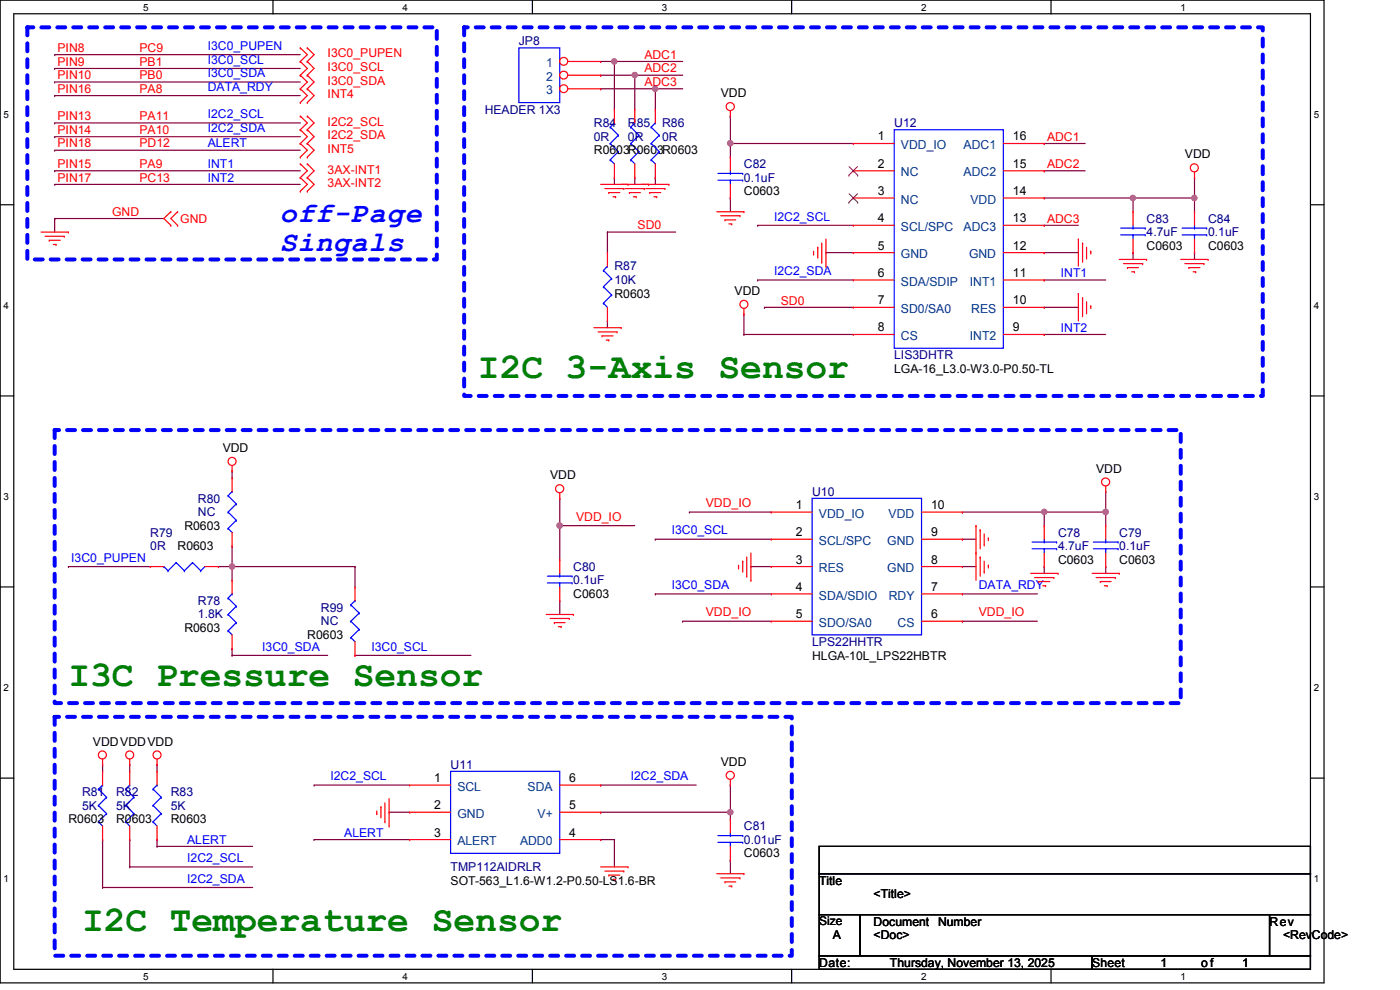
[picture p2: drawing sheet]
<svg xmlns="http://www.w3.org/2000/svg" width="297mm" height="210mm" viewBox="0 0 297 210" stroke-linecap="round" stroke-linejoin="round" font-family="sans-serif">
<path d="M0 0h280.9v208.5h-280.9zM2.9 2.9h275.1v202.7h-275.1z" fill="none" stroke="#000" stroke-width=".25"/>
<g fill="#fff">
<path d="M30.4 .3h1.1v2.4h-1.1z"/>
<path d="M30.4 205.9h1.1v2.3h-1.1z"/>
</g>
<path d="M57.9 0v2.9M57.9 205.6v2.9" fill="none" stroke="#000" stroke-width=".25"/>
<g fill="#fff">
<path d="M85.4 .3h1.1v2.4h-1.1z"/>
<path d="M85.4 205.9h1.1v2.3h-1.1z"/>
</g>
<path d="M112.9 0v2.9M112.9 205.6v2.9" fill="none" stroke="#000" stroke-width=".25"/>
<g fill="#fff">
<path d="M140.4 .3h1.2v2.4h-1.2z"/>
<path d="M140.4 205.9h1.2v2.3h-1.2z"/>
</g>
<path d="M167.9 0v2.9M167.9 205.6v2.9" fill="none" stroke="#000" stroke-width=".25"/>
<g fill="#fff">
<path d="M195.4 .3h1.2v2.4h-1.2z"/>
<path d="M195.4 205.9h1.2v2.3h-1.2z"/>
</g>
<path d="M223 0v2.9M223 205.6v2.9" fill="none" stroke="#000" stroke-width=".25"/>
<g fill="#fff">
<path d="M250.4 .3h1.2v2.4h-1.2z"/>
<path d="M250.4 205.9h1.2v2.3h-1.2z"/>
<path d="M.8 23.2h1.1v2.3h-1.1z"/>
<path d="M278.7 23.2h1.2v2.3h-1.2z"/>
<path d="M.8 63.7h1.1v2.3h-1.1z"/>
<path d="M278.7 63.7h1.2v2.3h-1.2z"/>
</g>
<path d="M0 43.4h2.9M278 43.4h2.9" fill="none" stroke="#000" stroke-width=".25"/>
<g fill="#fff">
<path d="M.8 104.2h1.1v2.4h-1.1z"/>
<path d="M278.7 104.2h1.2v2.4h-1.2z"/>
</g>
<path d="M0 84h2.9M278 84h2.9" fill="none" stroke="#000" stroke-width=".25"/>
<g fill="#fff">
<path d="M.8 144.7h1.1v2.4h-1.1z"/>
<path d="M278.7 144.7h1.2v2.4h-1.2z"/>
</g>
<path d="M0 124.5h2.9M278 124.5h2.9" fill="none" stroke="#000" stroke-width=".25"/>
<g fill="#fff">
<path d="M.8 185.3h1.1v2.3h-1.1z"/>
<path d="M278.7 185.3h1.2v2.3h-1.2z"/>
</g>
<path d="M0 165.1h2.9M278 165.1h2.9" fill="none" stroke="#000" stroke-width=".25"/>
<path d="M5.8 5.8h86.9v49.2h-86.9zM98.5 5.8h169.4v78.2h-169.4zM11.6 91.2h238.9v57.9h-238.9zM11.6 152.1h156.4v50.6h-156.4z" fill="none" stroke="#00f" stroke-width=".85" stroke-dasharray="1.7 1.7"/>
<g fill="none" stroke="#800040" stroke-width=".25">
<path d="M11.6 11.6h.1M11.6 14.5h.1M11.6 17.4h.1M11.6 11.6h52.1M11.6 14.5h52.1M11.6 17.4h52.1M11.6 20.3h.1M11.6 20.3h52.1M11.6 46.4h.1M11.6 46.4h23.2M11.6 46.4v2.8M21.8 178.1h.1"/>
<path d="M21.8 162.2h.1M21.8 162.2v1.4M21.8 178.1v10.2M27.5 178.1h.1M27.5 162.2h.1M27.5 162.2v1.4M27.5 178.1v5.8M33.3 178.1h.1M33.3 162.2h.1M33.3 179.5h.1M33.3 162.2v1.4M33.3 178.1v1.4"/>
<path d="M33.3 179.5h20.3M66.6 166.5h.1M66.6 178.1h.1M66.6 166.5h20.3M66.6 178.1h20.3M82.5 172.3h.1M82.5 172.3h4.4M127.4 166.5h.1M127.4 172.3h.1M127.4 166.5h20.3M154.9 166.5h.1M154.9 166.5v5.8h-27.5"/>
<path d="M21.8 188.3h.1M21.8 188.3h31.8M27.5 183.9h.1M27.5 183.9h26.1M154.9 182.5h.1M154.9 182.5v2.8"/>
</g>
<circle cx="154.9" cy="172.3" r=".56" fill="#f0f"/>
<circle cx="154.9" cy="172.3" r=".56" fill="none" stroke="#f0f" stroke-width=".25"/>
<g fill="none" stroke="#800040" stroke-width=".25">
<path d="M139 114.4h.1M139 114.4h24.6M204.2 114.4h.1M204.2 108.6h.1M204.2 114.4h2.9M204.2 108.6h17.3M234.6 108.6h.1M234.6 108.6v2.9M139 126h.1M139 126h24.6M144.8 131.8h.1M144.8 131.8h18.8"/>
<path d="M159.3 120.2h.1M159.3 120.2h4.3M204.2 120.2h.1M204.2 120.2h2.9M221.5 120.2h.1M221.5 120.2v1.4M234.6 120.2h.1M234.6 120.2v1.4M127.4 178.1h.1M127.4 178.1h2.9M130.3 178.1h.1M130.3 178.1v5.8"/>
<path d="M154.9 172.3h.1M154.9 172.3v1.5"/>
</g>
<circle cx="221.5" cy="108.6" r=".56" fill="#f0f"/>
<circle cx="221.5" cy="108.6" r=".56" fill="none" stroke="#f0f" stroke-width=".25"/>
<path d="M221.5 108.6h.1M221.5 108.6v2.9M234.6 104.3h.1M234.6 104.3v4.3h-13.1" fill="none" stroke="#800040" stroke-width=".25"/>
<circle cx="234.6" cy="108.6" r=".56" fill="#f0f"/>
<circle cx="234.6" cy="108.6" r=".56" fill="none" stroke="#f0f" stroke-width=".25"/>
<path d="M118.7 105.7h.1M118.7 105.7v5.8" fill="none" stroke="#800040" stroke-width=".25"/>
<circle cx="118.7" cy="111.5" r=".57" fill="#f0f"/>
<circle cx="118.7" cy="111.5" r=".57" fill="none" stroke="#f0f" stroke-width=".25"/>
<g fill="none" stroke="#800040" stroke-width=".25">
<path d="M11.6 29h.1M11.6 26.1h.1M11.6 31.9h.1M11.6 29h52.1M11.6 26.1h52.1M11.6 31.9h52.1M154.9 24.6h.1M154.9 30.4h.1M154.9 24.6v5.8M154.9 30.4h26.1M154.9 42h.1M154.9 42v2.9"/>
<path d="M49.2 99.9h.1M49.2 99.9v1.5M49.2 115.9h.1M49.2 115.9v7.2M118.7 111.5h.1M118.7 111.5v7.2M118.7 111.5h16M146.3 108.6h.1M146.3 108.6h17.3M14.5 120.2h.1M14.5 120.2h17.4M46.4 120.2h.1"/>
<path d="M46.4 120.2h2.8M49.2 139h.1M49.2 137.6h.1M49.2 120.2h.1M49.2 139h20.3M49.2 137.6v1.4M118.7 127.4h.1M118.7 127.4v2.9M204.2 131.8h.1M204.2 126h.1M204.2 131.8h15.9M204.2 126h15.9"/>
</g>
<circle cx="154.9" cy="30.4" r=".56" fill="#f0f"/>
<circle cx="154.9" cy="30.4" r=".56" fill="none" stroke="#f0f" stroke-width=".25"/>
<path d="M154.9 30.4h.1M154.9 30.4v2.9M240.4 53.6h.1M240.4 42h.1M240.4 42v2.9M240.4 53.6v1.4M240.4 42h13M253.4 53.6h.1M253.4 42h.1M253.4 42v2.9M253.4 53.6v1.4" fill="none" stroke="#800040" stroke-width=".25"/>
<circle cx="253.4" cy="42" r=".56" fill="#f0f"/>
<circle cx="253.4" cy="42" r=".56" fill="none" stroke="#f0f" stroke-width=".25"/>
<circle cx="240.3" cy="42" r=".56" fill="#f0f"/>
<circle cx="240.3" cy="42" r=".56" fill="none" stroke="#f0f" stroke-width=".25"/>
<g fill="none" stroke="#800040" stroke-width=".25">
<path d="M127.4 13h.1M127.4 16h.1M127.4 18.8h.1M127.4 13h2.9M127.4 16h17.4M127.4 18.8h11.6M130.3 13h.1M130.3 13v10.2M134.7 16h.1M134.7 16v7.2M221.5 30.4h.1M221.5 36.2h.1"/>
<path d="M221.5 30.4h8.7M221.5 36.2h8.7M253.4 37.7h.1M253.4 37.7v4.3M221.5 42h.1M221.5 47.8h.1M221.5 42h18.9M221.5 47.8h7.3"/>
</g>
<circle cx="134.7" cy="15.9" r=".56" fill="#f0f"/>
<circle cx="134.7" cy="15.9" r=".56" fill="none" stroke="#f0f" stroke-width=".25"/>
<path d="M130.3 13h.1M130.3 13h14.5" fill="none" stroke="#800040" stroke-width=".25"/>
<circle cx="130.3" cy="13" r=".56" fill="#f0f"/>
<circle cx="130.3" cy="13" r=".56" fill="none" stroke="#f0f" stroke-width=".25"/>
<path d="M139 18.8h.1M139 18.8v4.4M139 18.8h5.8" fill="none" stroke="#800040" stroke-width=".25"/>
<circle cx="139" cy="18.8" r=".56" fill="#f0f"/>
<circle cx="139" cy="18.8" r=".56" fill="none" stroke="#f0f" stroke-width=".25"/>
<g fill="none" stroke="#800040" stroke-width=".25">
<path d="M11.6 36.2h.1M11.6 39.1h.1M11.6 36.2h52.1M11.6 39.1h52.1M130.3 37.7h.1M130.3 37.7v1.4M134.7 37.7h.1M134.7 37.7v1.4M139 37.7h.1M139 37.7v1.4M128.9 49.2h.1M128.9 49.2v4.4"/>
<path d="M128.9 49.2h14.4M160.7 47.8h.1M160.7 59.4h.1M160.7 59.4h20.3M160.7 47.8h20.3M175.2 53.6h.1M175.2 53.6h5.8M221.5 59.4h.1M221.5 53.6h.1M221.5 59.4h13.1M221.5 53.6h7.3M128.9 68.1h.1"/>
<path d="M128.9 68.1v1.4M157.8 66.6h.1M157.8 71h.1M157.8 71h23.2M157.8 66.6v4.4M162.2 65.2h.1M162.2 65.2h18.8M221.5 71h.1M221.5 65.2h.1M221.5 71h13.1M221.5 65.2h7.3M49.2 120.2h.1"/>
<path d="M49.2 120.2h26.1M75.3 139h.1M75.3 120.2h.1M75.3 139h24.6M75.3 120.2v4.3"/>
</g>
<circle cx="49.2" cy="120.2" r=".56" fill="#f0f"/>
<circle cx="49.2" cy="120.2" r=".56" fill="none" stroke="#f0f" stroke-width=".25"/>
<g fill="none" stroke="#f00" stroke-width=".25">
<path d="M63.7 16h.1M63.7 13h.1M63.7 10.2h.1M63.7 18.8h.1M63.7 13l1.5 1.5-1.5 1.5M63.7 10.2l1.5 1.4-1.5 1.4M63.7 16l1.5 1.4-1.5 1.4M63.7 18.8l1.5 1.5-1.5 1.5M65.2 16h.1M65.2 13h.1M65.2 10.2h.1M65.2 18.8h.1"/>
<path d="M65.2 13l1.4 1.5-1.4 1.5M65.2 10.2l1.4 1.4-1.4 1.4M65.2 16l1.4 1.4-1.4 1.4M65.2 18.8l1.4 1.5-1.4 1.5M63.7 21.8h.1M63.7 30.4h.1M63.7 27.5h.1M63.7 33.3h.1M63.7 24.6h.1M63.7 37.7h.1M63.7 34.8h.1M63.7 27.5l1.5 1.5-1.5 1.4"/>
<path d="M63.7 30.4l1.5 1.5-1.5 1.4M63.7 24.6l1.5 1.5-1.5 1.4M63.7 34.8l1.5 1.4-1.5 1.5M63.7 37.7l1.5 1.4-1.5 1.5M65.2 21.8h.1M65.2 30.4h.1M65.2 27.5h.1M65.2 33.3h.1M65.2 24.6h.1M65.2 37.7h.1M65.2 34.8h.1M65.2 27.5l1.4 1.5-1.4 1.4"/>
<path d="M65.2 30.4l1.4 1.5-1.4 1.4M65.2 24.6l1.4 1.5-1.4 1.4M65.2 34.8l1.4 1.4-1.4 1.5M65.2 37.7l1.4 1.4-1.4 1.5M127.4 39.1h14.5M133.2 39.1h.1M137.6 39.1h.1M141.9 39.1h.1M154.9 24.6h.1M154.9 23.5v1.1M253.4 37.7h.1M253.4 36.5v1.2"/>
<path d="M8.7 49.2h5.8M9.6 50.1h4M10.5 51h.1M10.5 51h2.3M11.3 51.9h.6M11.9 51.9h.1M13.6 50.1h.1M14.5 49.2h.1M36.2 44.9h.1M36.2 47.8h.1M36.2 44.9l-1.4 1.5 1.4 1.4M37.7 47.8h.1"/>
<path d="M37.7 44.9h.1M37.7 44.9l-1.5 1.5 1.5 1.4M63.7 40.6h.1M65.2 40.6h.1M128.3 40h4M129.2 40.9h.1M129.2 40.9h2.3M130 41.7h.6M130.6 41.7h.1M132.3 40h.1M132.6 40h4.1M133.5 40.9h.1"/>
<path d="M133.5 40.9h2.3M134.4 41.7h.6M135 41.7h.1M136.7 40h.1M137 40h4.1M137.8 40.9h.1M137.8 40.9h2.4M138.7 41.7h.6M139.3 41.7h.1M141.1 40h.1M152.1 44.9h5.7M152.9 45.8h4.1"/>
<path d="M153.8 46.7h.1M153.8 46.7h2.3M154.6 47.5h.6M155.2 47.5h.1M157 45.8h.1M157.8 44.9h.1M172.6 53.9h.1M172.6 53.3v.6M173.5 52.5h.1M173.5 52.5v2.2M174.3 55.6h.1M174.3 51.6v4"/>
<path d="M175.2 56.5h.1M175.2 50.7v5.8M228.8 50.7h.1M228.8 50.7v5.8M229.7 51.6h.1M229.7 51.6v4M230.5 54.7h.1M230.5 52.5v2.2M231.4 53.3h.1M231.4 53.3v.6M237.4 55h5.8M238.3 55.9h4.1"/>
<path d="M239.2 56.8h.1M239.2 56.8h2.3M240.1 57.7h.6M240.7 57.7h.1M242.4 55.9h.1M243.2 55h.1M250.5 55h5.8M251.4 55.9h4M252.2 56.8h.1M252.2 56.8h2.4M253.1 57.7h.6M253.7 57.7h.1"/>
<path d="M255.4 55.9h.1M256.3 55h.1M126 69.5h5.8M126.9 70.4h4M127.7 71.2h.1M127.7 71.2h2.3M128.6 72.1h.6M129.2 72.1h.1M130.9 70.4h.1M131.8 69.5h.1M157.8 66.6h.1M157.8 65.4v1.2"/>
<path d="M228.8 62.3h.1M228.8 62.3v5.8M229.7 63.2h.1M229.7 63.2v4M230.5 66.3h.1M230.5 64v2.3M231.4 64.9h.1M231.4 64.9v.5M49.2 99.9h.1M49.2 98.8v1.1M118.7 105.7h.1M118.7 104.6v1.1"/>
<path d="M156.7 119.9v.6M157.6 119h.1M157.6 119v2.4M158.4 118.2v4M159.3 117.3v5.8M207.1 111.5h.1M207.1 117.3h.1M207.1 111.5v11.6M207.9 112.4h.1M207.9 118.2h.1M207.9 112.4v4M207.9 118.2v4"/>
<path d="M208.8 115.6h.1M208.8 113.2v2.4M208.8 119v2.4M209.7 114.1h.1M209.7 119.9h.1M209.7 114.1v.6M209.7 119.9v.6M234.6 104.3h.1M234.6 111.5h.1M234.6 103.1v1.2M234.6 111.5v2.9M234.6 117.3v2.9"/>
<path d="M115.9 130.3h5.7M116.7 131.2h4.1M117.6 132.1h.1M117.6 132.1h2.3M118.4 132.9h.6M119 132.9h.1M120.8 131.2h.1M121.6 130.3h.1M156.7 120.5h.1M158.4 122.2h.1M159.3 123.1h.1M208.8 121.4h.1"/>
<path d="M218.7 121.6h5.8M219.5 122.5h4.1M220.4 123.4h.1M220.4 123.4h2.3M221.2 124.2h.6M221.8 124.2h.1M223.6 122.5h.1M224.5 121.6h.1M231.7 121.6h5.7M232.5 122.5h4.1M233.4 123.4h.1M233.4 123.4h2.3"/>
<path d="M234.3 124.2h.6M234.6 120.2h.1M234.9 124.2h.1M236.6 122.5h.1M237.4 121.6h.1M21.8 162.2h.1M21.8 178.1h.1M21.8 163.6h.1M21.8 161v1.2M21.8 163.6v2.9M21.8 175.2v2.9M27.5 162.2h.1"/>
<path d="M27.5 161v1.2M33.3 162.2h.1M33.3 161v1.2M79.9 172.6h.1M79.9 172v.6M80.8 171.2h.1M80.8 171.2v2.3M81.7 174.3h.1M81.7 170.3v4M82.5 175.2h.1M82.5 169.4v5.8M154.9 166.5h.1"/>
<path d="M154.9 165.4v1.1M127.4 183.9h5.8M128.3 184.8h4M129.2 185.6h.1M129.2 185.6h2.3M130 186.5h.6M130.6 186.5h.1M132.3 184.8h.1M133.2 183.9h.1M152.1 185.3h5.7M152.9 186.2h4.1M153.8 187.1h.1"/>
<path d="M153.8 187.1h2.3M154.6 188h.6M155.2 188h.1M157 186.2h.1M157.8 185.3h.1"/>
<circle cx="154.9" cy="22.6" r=".86"/>
<circle cx="253.4" cy="35.6" r=".85"/>
<circle cx="157.8" cy="64.6" r=".85"/>
<circle cx="49.2" cy="97.9" r=".85"/>
<circle cx="118.7" cy="103.7" r=".86"/>
<circle cx="234.6" cy="102.2" r=".86"/>
<circle cx="21.7" cy="160.1" r=".85"/>
<circle cx="27.5" cy="160.1" r=".85"/>
<circle cx="33.3" cy="160.1" r=".85"/>
<circle cx="154.9" cy="164.5" r=".86"/>
</g>
<path d="M173.8 179.5h104.2v5.8h-104.2zM173.8 185.3h104.2v8.7h-104.2zM173.8 194h8.7v8.7h-8.7zM182.5 194h86.8v8.7h-86.8zM269.3 194h8.7v8.7h-8.7zM173.8 202.7h57.9v2.9h-57.9zM231.7 202.7h46.3v2.9h-46.3z" fill="none" stroke="#000" stroke-width=".25"/>
<g fill="none" stroke="#00f" stroke-width=".25">
<path d="M110.1 10.2h8.6v11.6h-8.6zM231.9 116.4h5.3M231.9 115h5.3M234.6 115h.1M234.6 116.4h.1M234.6 114.4v.6M234.6 116.4v.9M237.2 116.4h.1M237.2 115h.1M20.9 174.3h.1M20.9 170.9h.1M20.9 167.4h.1"/>
<path d="M20.9 174.3l.9 .9M20.9 170.9l1.7 1.7M20.9 167.4l1.7 1.7M21.8 166.5h.1M21.8 166.5l-.9 .9M22.6 172.6h.1M22.6 169.1h.1M22.6 172.6l-1.7 1.7M22.6 169.1l-1.7 1.8"/>
</g>
<circle cx="119.6" cy="13" r=".84" fill="#fff"/>
<g fill="none" stroke="#f00" stroke-width=".25">
<path d="M120.5 13h6.9M127.4 13h.1"/>
<circle cx="119.6" cy="13" r=".84"/>
</g>
<circle cx="119.6" cy="15.9" r=".84" fill="#fff"/>
<g fill="none" stroke="#f00" stroke-width=".25">
<path d="M120.5 16h6.9M127.4 16h.1"/>
<circle cx="119.6" cy="15.9" r=".84"/>
</g>
<circle cx="119.6" cy="18.8" r=".84" fill="#fff"/>
<g fill="none" stroke="#f00" stroke-width=".25">
<path d="M120.5 18.8h6.9M127.4 18.8h.1M130.3 37.7h.1M130.3 23.2h.1M130.3 23.2v2.9M130.3 34.8v2.9M134.7 37.7h.1M134.7 23.2h.1M134.7 23.2v2.9M134.7 34.8v2.9M139 37.7h.1M139 23.2h.1"/>
<path d="M139 23.2v2.9M139 34.8v2.9M154.9 33.3h.1M154.9 33.3v2.9M154.9 39.1v2.9M181 30.4h.1M181 36.2h.1M181 30.4h8.7M181 36.2h8.7M212.9 30.4h8.6M212.9 36.2h8.6M221.5 36.2h.1"/>
<path d="M221.5 30.4h.1M128.9 53.6h.1M128.9 53.6v2.9M154.9 42h.1M181 42h.1M181 47.8h.1M181 59.4h.1M181 53.6h.1M181 42h8.7M181 47.8h8.7M181 59.4h8.7M181 53.6h8.7"/>
<path d="M212.9 42h8.6M212.9 47.8h8.6M212.9 59.4h8.6M212.9 53.6h8.6M221.5 59.4h.1M221.5 53.6h.1M221.5 47.8h.1M221.5 42h.1M240.4 44.9h.1M240.4 53.6h.1M240.4 44.9v2.9M240.4 50.7v2.9"/>
<path d="M253.4 44.9h.1M253.4 53.6h.1M253.4 44.9v2.9M253.4 50.7v2.9M128.9 68.1h.1M128.9 65.2v2.9M181 71h.1M181 65.2h.1M181 71h8.7M181 65.2h8.7M212.9 71h8.6M212.9 65.2h8.6"/>
<path d="M221.5 71h.1M221.5 65.2h.1M49.2 115.9h.1M49.2 101.4h.1M49.2 101.4v2.9M49.2 112.9v3M118.7 118.7h.1M118.7 118.7v2.9M163.6 108.6h.1M163.6 114.4h.1M163.6 108.6h8.7M163.6 114.4h8.7"/>
<path d="M195.5 108.6h8.7M195.5 114.4h8.7M204.2 114.4h.1M204.2 108.6h.1M221.5 111.5h.1M221.5 111.5v2.9M221.5 117.3v2.9M31.9 120.2h.1M31.9 120.2h2.9M43.5 120.2h2.9M46.4 120.2h.1M49.2 137.6h.1"/>
<path d="M49.2 123.1h.1M49.2 123.1v2.9M49.2 134.7v2.9M75.3 139h.1M75.3 124.5h.1M75.3 124.5v2.9M75.3 136.1v2.9M118.7 127.4h.1M118.7 124.5v2.9M163.6 120.2h.1M163.6 126h.1M163.6 131.8h.1"/>
<path d="M163.6 120.2h8.7M163.6 126h8.7M163.6 131.8h8.7M195.5 120.2h8.7M195.5 126h8.7M195.5 131.8h8.7M204.2 120.2h.1M204.2 126h.1M204.2 131.8h.1M221.5 120.2h.1M27.5 178.1h.1M27.5 163.6h.1"/>
<path d="M27.5 163.6v2.9M27.5 175.2v2.9M33.3 178.1h.1M33.3 163.6h.1M33.3 163.6v2.9M33.3 175.2v2.9M86.9 166.5h.1M86.9 172.3h.1M86.9 178.1h.1M86.9 166.5h8.7M86.9 172.3h8.7M86.9 178.1h8.7"/>
<path d="M118.7 166.5h8.7M118.7 172.3h8.7M118.7 178.1h8.7M127.4 178.1h.1M127.4 166.5h.1M127.4 172.3h.1M154.9 173.8h.1M154.9 173.8v2.9M154.9 179.5v3M154.9 182.5h.1"/>
<circle cx="119.6" cy="18.8" r=".84"/>
</g>
<g fill="none" stroke="#00f" stroke-width=".25">
<path d="M129.5 33.9h.1M129.5 30.4h.1M129.5 27h.1M129.5 33.9l.8 .9M129.5 30.4l1.7 1.8M129.5 27l1.7 1.7M130.3 26.1h.1M130.3 26.1l-.8 .9M131.2 32.2h.1M131.2 28.7h.1M131.2 32.2l-1.7 1.7M131.2 28.7l-1.7 1.7"/>
<path d="M133.8 33.9h.1M133.8 30.4h.1M133.8 27h.1M133.8 33.9l.9 .9M133.8 30.4l1.8 1.8M133.8 27l1.8 1.7M134.7 26.1h.1M134.7 26.1l-.9 .9M135.6 32.2h.1M135.6 28.7h.1M135.6 32.2l-1.8 1.7M135.6 28.7l-1.8 1.7"/>
<path d="M138.1 33.9h.1M138.1 30.4h.1M138.1 27h.1M138.1 33.9l.9 .9M138.1 30.4l1.8 1.8M138.1 27l1.8 1.7M139 26.1h.1M139 26.1l-.9 .9M139.9 32.2h.1M139.9 28.7h.1M139.9 32.2l-1.8 1.7M139.9 28.7l-1.8 1.7"/>
<path d="M152.3 38.2h5.3M152.3 36.8h5.3M154.9 36.8h.1M154.9 38.2h.1M154.9 36.2v.6M154.9 38.2v.9M157.6 38.2h.1M157.6 36.8h.1M189.7 27.5h23.2v46.4h-23.2zM128 57.4h.1M128 57.4l1.8 1.7M128.9 56.5h.1"/>
<path d="M128.9 56.5l-.9 .9M129.8 59.1h.1M129.8 59.1l-1.8 1.7M237.7 49.8h5.3M237.7 48.4h5.3M240.4 48.4h.1M240.4 49.8h.1M240.4 47.8v.6M240.4 49.8v.9M243 49.8h.1M243 48.4h.1M250.8 49.8h5.2"/>
<path d="M250.8 48.4h5.2M253.4 48.4h.1M253.4 49.8h.1M253.4 47.8v.6M253.4 49.8v.9M256 49.8h.1M256 48.4h.1M128 64.3h.1M128 60.8h.1M128 64.3l.9 .9M128 60.8l1.8 1.8M129.8 62.6h.1"/>
<path d="M129.8 62.6l-1.8 1.7M37.4 119.3h.1M37.4 119.3l1.7 1.8M37.4 119.3l-1.8 1.8M40.9 119.3h.1M40.9 119.3l1.7 1.8M40.9 119.3l-1.8 1.8M48.4 112.1h.1M48.4 108.6h.1M48.4 105.2h.1M48.4 112.1l.8 .8M48.4 108.6l1.7 1.8"/>
<path d="M48.4 105.2l1.7 1.7M49.2 104.3h.1M49.2 104.3l-.8 .9M50.1 110.4h.1M50.1 106.9h.1M50.1 110.4l-1.7 1.7M50.1 106.9l-1.7 1.7M172.3 105.7h23.2v29h-23.2zM218.9 116.4h5.3M218.9 115h5.3M221.5 115h.1M221.5 116.4h.1"/>
<path d="M221.5 114.4v.6M221.5 116.4v.9M224.2 116.4h.1M224.2 115h.1M34.8 120.2h.1M34.8 120.2l.8 .9M35.6 121.1h.1M39.1 121.1h.1M42.6 121.1h.1M43.5 120.2l-.9 .9M48.4 133.8h.1M48.4 130.3h.1"/>
<path d="M48.4 126.9h.1M48.4 133.8l.8 .9M48.4 130.3l1.7 1.8M48.4 126.9l1.7 1.7M49.2 126h.1M49.2 126l-.8 .9M50.1 132.1h.1M50.1 128.6h.1M50.1 132.1l-1.7 1.7M50.1 128.6l-1.7 1.7M74.4 135.3h.1M74.4 131.8h.1"/>
<path d="M74.4 128.3h.1M74.4 135.3l.9 .8M74.4 131.8l1.8 1.7M74.4 128.3l1.8 1.7M75.3 127.4h.1M75.3 127.4l-.9 .9M76.2 133.5h.1M76.2 130h.1M76.2 133.5l-1.8 1.8M76.2 130l-1.8 1.8M116.1 123.7h5.3M116.1 122.2h5.3"/>
<path d="M118.7 122.2h.1M118.7 123.7h.1M118.7 121.6v.6M118.7 123.7v.8M121.4 123.7h.1M121.4 122.2h.1M26.7 174.3h.1M26.7 170.9h.1M26.7 167.4h.1M26.7 174.3l.8 .9M26.7 170.9l1.7 1.7M26.7 167.4l1.7 1.7"/>
<path d="M27.5 166.5h.1M27.5 166.5l-.8 .9M28.4 172.6h.1M28.4 169.1h.1M28.4 172.6l-1.7 1.7M28.4 169.1l-1.7 1.8M32.5 174.3h.1M32.5 170.9h.1M32.5 167.4h.1M32.5 174.3l.8 .9M32.5 170.9l1.7 1.7M32.5 167.4l1.7 1.7"/>
<path d="M33.3 166.5h.1M33.3 166.5l-.8 .9M34.2 172.6h.1M34.2 169.1h.1M34.2 172.6l-1.7 1.7M34.2 169.1l-1.7 1.8M95.6 163.6h23.1v17.4h-23.1zM152.3 178.7h5.3M152.3 177.2h5.3M154.9 177.2h.1M154.9 178.7h.1M154.9 176.7v.5"/>
<path d="M154.9 178.7v.8M157.6 178.7h.1M157.6 177.2h.1"/>
</g>
<path d="M180.1 37.2h.1M180.1 35.3l1.8 1.9M181.9 35.3l-1.8 1.9M181.9 37.2h.1M180.1 42.9h.1M180.1 41.1l1.8 1.8M181.9 41.1l-1.8 1.8M181.9 42.9h.1" fill="none" stroke="#804000" stroke-width=".21"/>
<circle cx="154.9" cy="172.3" r=".56" fill="#f0f"/>
<circle cx="154.9" cy="172.3" r=".56" fill="none" stroke="#f0f" stroke-width=".25"/>
<circle cx="221.5" cy="108.6" r=".56" fill="#f0f"/>
<circle cx="221.5" cy="108.6" r=".56" fill="none" stroke="#f0f" stroke-width=".25"/>
<circle cx="234.6" cy="108.6" r=".56" fill="#f0f"/>
<circle cx="234.6" cy="108.6" r=".56" fill="none" stroke="#f0f" stroke-width=".25"/>
<circle cx="118.7" cy="111.5" r=".57" fill="#f0f"/>
<circle cx="118.7" cy="111.5" r=".57" fill="none" stroke="#f0f" stroke-width=".25"/>
<circle cx="154.9" cy="30.4" r=".56" fill="#f0f"/>
<circle cx="154.9" cy="30.4" r=".56" fill="none" stroke="#f0f" stroke-width=".25"/>
<circle cx="253.4" cy="42" r=".56" fill="#f0f"/>
<circle cx="253.4" cy="42" r=".56" fill="none" stroke="#f0f" stroke-width=".25"/>
<circle cx="240.3" cy="42" r=".56" fill="#f0f"/>
<circle cx="240.3" cy="42" r=".56" fill="none" stroke="#f0f" stroke-width=".25"/>
<circle cx="134.7" cy="15.9" r=".56" fill="#f0f"/>
<circle cx="134.7" cy="15.9" r=".56" fill="none" stroke="#f0f" stroke-width=".25"/>
<circle cx="130.3" cy="13" r=".56" fill="#f0f"/>
<circle cx="130.3" cy="13" r=".56" fill="none" stroke="#f0f" stroke-width=".25"/>
<circle cx="139" cy="18.8" r=".56" fill="#f0f"/>
<circle cx="139" cy="18.8" r=".56" fill="none" stroke="#f0f" stroke-width=".25"/>
<circle cx="49.2" cy="120.2" r=".56" fill="#f0f"/>
<circle cx="49.2" cy="120.2" r=".56" fill="none" stroke="#f0f" stroke-width=".25"/>
<g font-size="7.7" fill="#008000">
<text x="101.4" y="80.3">I2C 3-Axis Sensor</text>
<text x="14.5" y="145.4">I3C Pressure Sensor</text>
<text x="17.4" y="197.5">I2C Temperature Sensor</text>
</g>
<g font-size="6.1" fill="#00f">
<text x="59.4" y="47.2">off-Page</text>
<text x="59.4" y="53.2">Singals</text>
</g>
<g font-size="2.6" fill="#f00">
<text x="12.2" y="11">PIN8</text>
<text x="29.6" y="11">PC9</text>
<text x="12.2" y="13.9">PIN9</text>
<text x="12.2" y="16.8">PIN10</text>
<text x="29.6" y="16.8">PB0</text>
<text x="29.6" y="13.9">PB1</text>
<text x="69.5" y="15.1">I3C0_SCL</text>
<text x="69.5" y="12.2">I3C0_PUPEN</text>
<text x="69.5" y="18">I3C0_SDA</text>
<text x="136.7" y="15.4">ADC2</text>
<text x="136.7" y="12.4">ADC1</text>
<text x="12.2" y="19.7">PIN16</text>
<text x="29.6" y="19.7">PA8</text>
<text x="69.5" y="20.9">INT4</text>
<text x="136.7" y="18.2">ADC3</text>
<text x="12.2" y="28.4">PIN14</text>
<text x="12.2" y="25.5">PIN13</text>
<text x="29.6" y="28.4">PA10</text>
<text x="29.6" y="25.5">PA11</text>
<text x="69.5" y="29.6">I2C2_SDA</text>
<text x="69.5" y="26.7">I2C2_SCL</text>
<text x="222.1" y="29.8">ADC1</text>
<text x="12.2" y="31.3">PIN18</text>
<text x="12.2" y="35.6">PIN15</text>
<text x="29.6" y="31.3">PD12</text>
<text x="29.6" y="35.6">PA9</text>
<text x="69.5" y="32.5">INT5</text>
<text x="222.1" y="35.6">ADC2</text>
<text x="12.2" y="38.5">PIN17</text>
<text x="29.6" y="38.5">PC13</text>
<text x="69.5" y="36.8">3AX-INT1</text>
<text x="69.5" y="39.7">3AX-INT2</text>
<text x="23.8" y="45.8">GND</text>
<text x="38.2" y="47.2">GND</text>
<text x="222.1" y="47.2">ADC3</text>
<text x="135.3" y="48.6">SD0</text>
<text x="165.7" y="64.6">SD0</text>
<text x="149.7" y="107.6">VDD_IO</text>
<text x="122.2" y="110.5">VDD_IO</text>
<text x="149.7" y="130.8">VDD_IO</text>
<text x="207.6" y="130.8">VDD_IO</text>
</g>
<g font-size="2.6" fill="#00f">
<text x="44.1" y="10.6">I3C0_PUPEN</text>
<text x="44.1" y="13.5">I3C0_SCL</text>
<text x="44.1" y="16.4">I3C0_SDA</text>
<text x="44.1" y="19.3">DATA_RDY</text>
<text x="44.1" y="28">I2C2_SDA</text>
<text x="44.1" y="25.1">I2C2_SCL</text>
<text x="44.1" y="31.3">ALERT</text>
<text x="44.1" y="35.6">INT1</text>
<text x="44.1" y="38.5">INT2</text>
<text x="164.2" y="46.8">I2C2_SCL</text>
<text x="164.2" y="58.4">I2C2_SDA</text>
<text x="225" y="58.8">INT1</text>
<text x="225" y="70.4">INT2</text>
<text x="142.5" y="113.4">I3C0_SCL</text>
<text x="15.1" y="119.2">I3C0_PUPEN</text>
<text x="142.5" y="125">I3C0_SDA</text>
<text x="207.6" y="125">DATA_RDY</text>
<text x="55.6" y="138">I3C0_SDA</text>
<text x="78.8" y="138">I3C0_SCL</text>
<text x="70.1" y="165.5">I2C2_SCL</text>
<text x="133.8" y="165.5">I2C2_SDA</text>
<text x="39.7" y="178.9">ALERT</text>
<text x="73" y="177.5">ALERT</text>
<text x="39.7" y="182.9">I2C2_SCL</text>
<text x="39.7" y="187.2">I2C2_SDA</text>
</g>
<g font-size="2.6" fill="#000080">
<text x="110.1" y="9.6">JP8</text>
<text x="102.8" y="24.1">HEADER 1X3</text>
<text x="126" y="27">R84</text>
<text x="126" y="29.8">0R</text>
<text x="133.2" y="27">R85</text>
<text x="133.2" y="29.8">0R</text>
<text x="140.5" y="27">R86</text>
<text x="140.5" y="29.8">0R</text>
<text x="189.7" y="27">U12</text>
<text x="157.8" y="35.6">C82</text>
<text x="157.8" y="38.6">0.1uF</text>
<text x="243.2" y="47.2">C83</text>
<text x="256.3" y="47.2">C84</text>
<text x="243.2" y="50.1">4.7uF</text>
<text x="256.3" y="50.1">0.1uF</text>
<text x="130.3" y="57.4">R87</text>
<text x="130.3" y="60.3">10K</text>
<text x="189.7" y="76.2">LIS3DHTR</text>
<text x="42" y="106.6">R80</text>
<text x="172.3" y="105.2">U10</text>
<text x="31.9" y="113.8">R79</text>
<text x="42" y="109.5">NC</text>
<text x="224.5" y="113.8">C78</text>
<text x="237.4" y="113.8">C79</text>
<text x="31.9" y="116.7">0R</text>
<text x="224.5" y="116.7">4.7uF</text>
<text x="237.4" y="116.7">0.1uF</text>
<text x="121.6" y="121.1">C80</text>
<text x="121.6" y="124">0.1uF</text>
<text x="42" y="128.3">R78</text>
<text x="42" y="131.2">1.8K</text>
<text x="68.1" y="129.8">R99</text>
<text x="68.1" y="132.7">NC</text>
<text x="172.3" y="137">LPS22HHTR</text>
<text x="95.6" y="163.1">U11</text>
<text x="17.4" y="168.9">R81</text>
<text x="17.4" y="171.7">5K</text>
<text x="24.6" y="168.9">R82</text>
<text x="24.6" y="171.7">5K</text>
<text x="36.2" y="168.9">R83</text>
<text x="36.2" y="171.7">5K</text>
<text x="157.8" y="176.1">C81</text>
<text x="157.8" y="179">0.01uF</text>
<text x="95.6" y="184.8">TMP112AIDRLR</text>
</g>
<g font-size="2.6" fill="#004080">
<text x="115.9" y="14.2">1</text>
<text x="115.9" y="17.1">2</text>
<text x="115.9" y="20">3</text>
<text x="191.1" y="31.6">VDD_IO</text>
<text x="204.4" y="31.6">ADC1</text>
<text x="191.1" y="37.4">NC</text>
<text x="204.4" y="37.4">ADC2</text>
<text x="191.1" y="43.2">NC</text>
<text x="205.9" y="43.2">VDD</text>
<text x="191.1" y="49">SCL/SPC</text>
<text x="204.4" y="49">ADC3</text>
<text x="191.1" y="54.8">GND</text>
<text x="205.6" y="54.8">GND</text>
<text x="191.1" y="60.6">SDA/SDIP</text>
<text x="205.7" y="60.6">INT1</text>
<text x="191.1" y="66.4">SD0/SA0</text>
<text x="206" y="66.4">RES</text>
<text x="191.1" y="72.1">CS</text>
<text x="205.7" y="72.1">INT2</text>
<text x="173.7" y="109.8">VDD_IO</text>
<text x="188.5" y="109.8">VDD</text>
<text x="173.7" y="115.6">SCL/SPC</text>
<text x="188.2" y="115.6">GND</text>
<text x="173.7" y="121.4">RES</text>
<text x="188.2" y="121.4">GND</text>
<text x="173.7" y="127.2">SDA/SDIO</text>
<text x="188.6" y="127.2">RDY</text>
<text x="173.7" y="133">SDO/SA0</text>
<text x="190.4" y="133">CS</text>
<text x="97" y="167.7">SCL</text>
<text x="111.9" y="167.7">SDA</text>
<text x="97" y="173.5">GND</text>
<text x="114" y="173.5">V+</text>
<text x="97" y="179.3">ALERT</text>
<text x="110.3" y="179.3">ADD0</text>
</g>
<g font-size="2.6">
<text x="152.9" y="20.6">VDD</text>
<text x="186.2" y="29.8">1</text>
<text x="214.9" y="29.8">16</text>
<text x="126" y="32.8">R0603R0603R0603</text>
<text x="186.2" y="35.6">2</text>
<text x="214.9" y="35.6">15</text>
<text x="251.4" y="33.6">VDD</text>
<text x="157.8" y="41.4">C0603</text>
<text x="186.2" y="41.4">3</text>
<text x="214.9" y="41.4">14</text>
<text x="186.2" y="47.2">4</text>
<text x="214.9" y="47.2">13</text>
<text x="186.2" y="53">5</text>
<text x="214.9" y="53">12</text>
<text x="243.2" y="53">C0603</text>
<text x="256.3" y="53">C0603</text>
<text x="186.2" y="58.8">6</text>
<text x="214.9" y="58.8">11</text>
<text x="130.3" y="63.2">R0603</text>
<text x="155.8" y="62.6">VDD</text>
<text x="186.2" y="64.6">7</text>
<text x="214.9" y="64.6">10</text>
<text x="186.2" y="70.3">8</text>
<text x="214.9" y="70.3">9</text>
<text x="189.7" y="79.1">LGA-16_L3.0-W3.0-P0.50-TL</text>
<text x="47.2" y="95.9">VDD</text>
<text x="116.7" y="101.7">VDD</text>
<text x="232.5" y="100.2">VDD</text>
<text x="168.8" y="108">1</text>
<text x="197.5" y="108">10</text>
<text x="39.1" y="112.4">R0603</text>
<text x="168.8" y="113.7">2</text>
<text x="197.5" y="113.7">9</text>
<text x="37.7" y="116.7">R0603</text>
<text x="168.8" y="119.5">3</text>
<text x="197.5" y="119.5">8</text>
<text x="224.5" y="119.6">C0603</text>
<text x="237.4" y="119.6">C0603</text>
<text x="168.8" y="125.3">4</text>
<text x="197.5" y="125.3">7</text>
<text x="121.6" y="126.9">C0603</text>
<text x="168.8" y="131.1">5</text>
<text x="197.5" y="131.1">6</text>
<text x="39.1" y="134.1">R0603</text>
<text x="65.2" y="135.6">R0603</text>
<text x="172.3" y="139.9">HLGA-10L_LPS22HBTR</text>
<text x="19.7" y="158.2">VDDVDDVDD</text>
<text x="92.1" y="165.9">1</text>
<text x="120.8" y="165.9">6</text>
<text x="152.9" y="162.5">VDD</text>
<text x="92.1" y="171.7">2</text>
<text x="120.8" y="171.7">5</text>
<text x="14.5" y="174.6">R0603</text>
<text x="24.6" y="174.6">R0603</text>
<text x="36.2" y="174.6">R0603</text>
<text x="92.1" y="177.5">3</text>
<text x="120.8" y="177.5">4</text>
<text x="157.8" y="181.9">C0603</text>
<text x="95.6" y="187.7">SOT-563_L1.6-W1.2-P0.50-LS1.6-BR</text>
<text x="173.8" y="187.7">Title</text>
<text x="185.3" y="190.6">&lt;Title&gt;</text>
<text x="185.3" y="196.3">Document</text>
<text x="199" y="196.3">Number</text>
<text x="269.3" y="196.3">Rev</text>
<text x="176.7" y="199.3">A</text>
<text x="185.3" y="199.3">&lt;Doc&gt;</text>
<text x="272.2" y="199.3">&lt;RevCode&gt;</text>
<text x="173.8" y="205.1">Date:</text>
<text x="188.8" y="205.1">Thursday, November 13, 2025</text>
<text x="231.7" y="205.1">Sheet</text>
<text x="246.2" y="205.1">1</text>
<text x="254.8" y="205.1">of</text>
<text x="263.5" y="205.1">1</text>
</g>
<text font-size="2.5" x="173.8" y="196.3">Size</text>
<g font-size="2.1">
<text x="30.4" y="2.2">5</text>
<text x="85.4" y="2.2">4</text>
<text x="140.4" y="2.2">3</text>
<text x="195.4" y="2.2">2</text>
<text x="250.4" y="2.2">1</text>
<text x=".8" y="25.1">5</text>
<text x="278.7" y="25.1">5</text>
<text x=".8" y="65.6">4</text>
<text x="278.7" y="65.6">4</text>
<text x=".8" y="106.1">3</text>
<text x="278.7" y="106.1">3</text>
<text x=".8" y="146.6">2</text>
<text x="278.7" y="146.6">2</text>
<text x=".8" y="187.2">1</text>
<text x="278.7" y="187.2">1</text>
<text x="30.4" y="207.8">5</text>
<text x="85.4" y="207.8">4</text>
<text x="140.4" y="207.8">3</text>
<text x="195.4" y="207.8">2</text>
<text x="250.4" y="207.8">1</text>
</g>
</svg>
